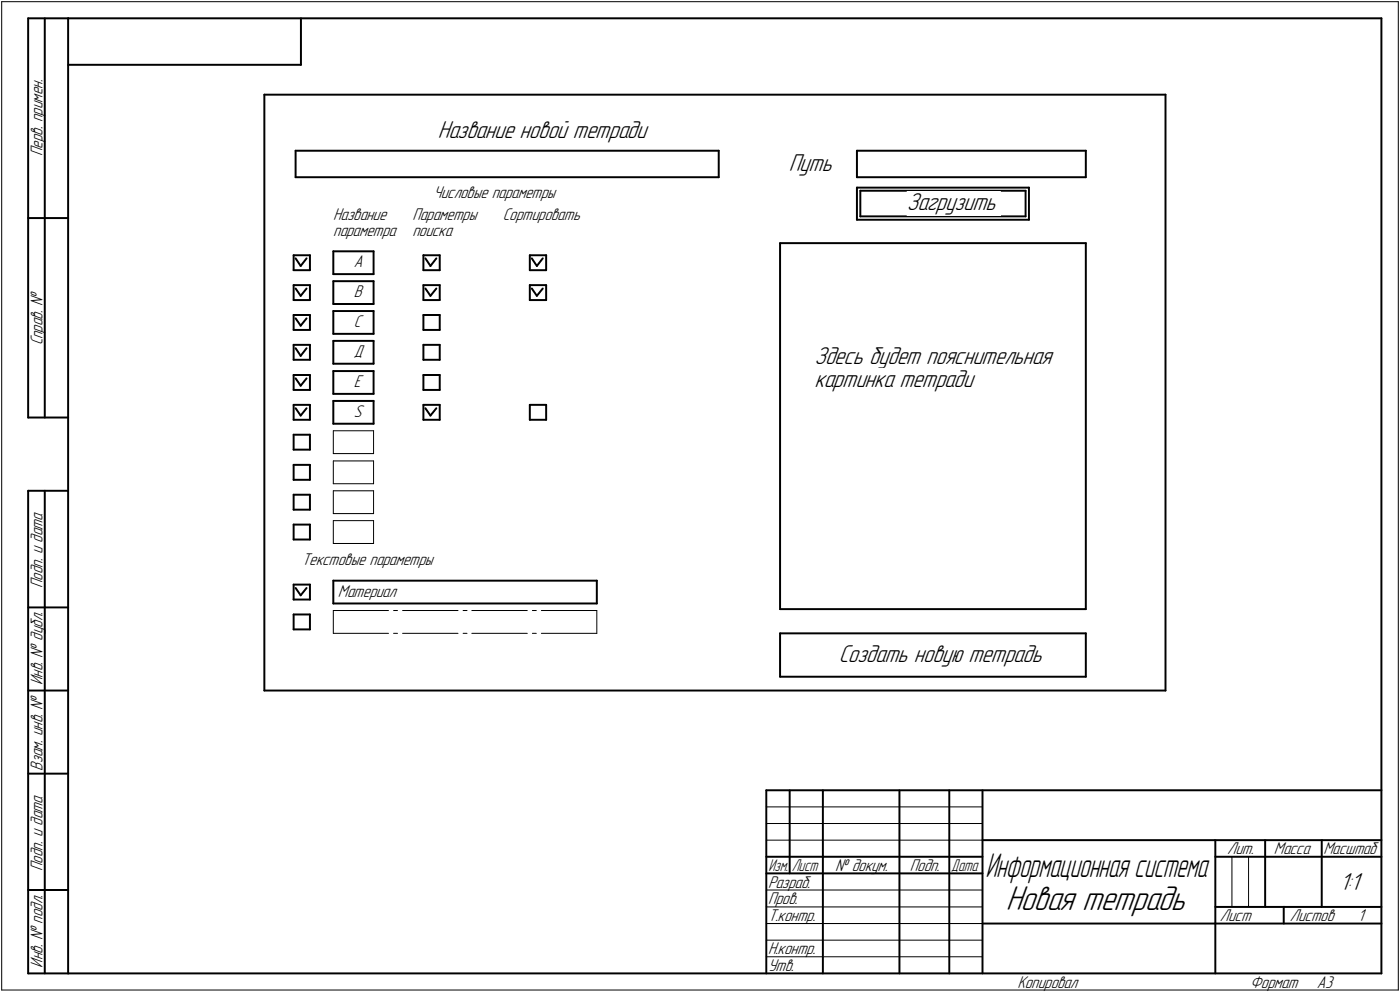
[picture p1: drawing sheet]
<svg xmlns="http://www.w3.org/2000/svg" width="421mm" height="298mm" viewBox="0 0 421 298" stroke-linecap="round" stroke-linejoin="round" font-family="sans-serif">
<g fill="none" stroke="#000" stroke-width=".59">
<path d="M8.5 5.5v120zM8.5 5.5h12zM13.5 5.5v120zM20.5 5.5v287zM20.5 5.5h395zM20.5 19.5h70zM90.5 5.5v14zM415.5 5.5v287zM79.5 28.4h271zM79.5 28.4v179.1zM350.5 28.4v179.1zM88.9 45.3h127.3z"/>
<path d="M88.9 53.3h127.3zM88.9 45.3v8zM216.2 45.3v8zM257.7 45.3h68.9zM257.7 53.3h68.9zM257.7 45.3v8zM257.7 56.4h51.8zM257.7 56.4v9.6zM258.7 57.3h49.7zM258.7 57.3v7.7zM308.4 57.3v7.7zM309.5 56.4v9.6z"/>
<path d="M326.6 45.3v8zM8.5 65.5h12zM88.3 76.7h4.9zM88.3 76.7v4.5zM88.9 77.6l1.5 2.3zM92.2 77.6l-1.8 2.3zM93.2 76.7v4.5zM100.2 75.5h12.2zM100.2 75.5v6.9zM112.4 75.5v6.9zM127.3 76.7h4.9zM127.3 76.7v4.5z"/>
<path d="M127.9 77.6l1.6 2.3zM131.2 77.6l-1.7 2.3zM132.2 76.7v4.5zM159.3 76.7h5zM159.3 76.7v4.5zM159.9 77.6l1.6 2.3zM163.2 77.6l-1.7 2.3zM164.3 76.7v4.5zM234.6 73.1h92zM234.6 73.1v109.9zM257.7 66h51.8zM258.7 65h49.7z"/>
<path d="M326.6 73.1v109.9zM88.3 81.2h4.9zM88.3 90.2h4.9zM88.3 85.7h4.9zM88.3 85.7v4.5zM88.3 99.1h4.9zM88.3 94.7h4.9zM88.3 94.7v4.4zM88.9 86.7l1.5 2.2zM88.9 95.7l1.5 2.2zM92.2 86.7l-1.8 2.2zM92.2 95.7l-1.8 2.2z"/>
<path d="M93.2 85.7v4.5zM93.2 94.7v4.4zM100.2 82.4h12.2zM100.2 84.5h12.2zM100.2 91.4h12.2zM100.2 84.5v6.9zM100.2 93.5h12.2zM100.2 93.5v6.8zM112.4 84.5v6.9zM112.4 93.5v6.8zM127.3 81.2h4.9zM127.3 90.2h4.9z"/>
<path d="M127.3 85.7h4.9zM127.3 85.7v4.5zM127.3 99.1h4.9zM127.3 94.7h4.9zM127.3 94.7v4.4zM127.9 86.7l1.6 2.2zM131.2 86.7l-1.7 2.2zM132.2 85.7v4.5zM132.2 94.7v4.4zM159.3 81.2h5zM159.3 90.2h5zM159.3 85.7h5z"/>
<path d="M159.3 85.7v4.5zM159.9 86.7l1.6 2.2zM163.2 86.7l-1.7 2.2zM164.3 85.7v4.5zM88.3 108.1h4.9zM88.3 103.6h4.9zM88.3 103.6v4.5zM88.3 117.2h4.9zM88.3 112.7h4.9zM88.3 112.7v4.5zM88.9 104.6l1.5 2.3zM88.9 113.7l1.5 2.2z"/>
<path d="M92.2 104.6l-1.8 2.3zM92.2 113.7l-1.8 2.2zM93.2 103.6v4.5zM93.2 112.7v4.5zM100.2 100.3h12.2zM100.2 102.4h12.2zM100.2 109.3h12.2zM100.2 102.4v6.9zM100.2 111.5h12.2zM100.2 118.4h12.2zM100.2 111.5v6.9zM112.4 102.4v6.9z"/>
<path d="M112.4 111.5v6.9zM127.3 108.1h4.9zM127.3 103.6h4.9zM127.3 103.6v4.5zM127.3 117.2h4.9zM127.3 112.7h4.9zM127.3 112.7v4.5zM132.2 103.6v4.5zM132.2 112.7v4.5zM8.5 125.5h12zM88.3 126.2h4.9zM88.3 121.7h4.9z"/>
<path d="M88.3 121.7v4.5zM88.3 135.1h4.9zM88.3 130.6h4.9zM88.3 130.6v4.5zM88.3 139.7h4.9zM88.3 139.7v4.5zM88.9 122.7l1.5 2.2zM92.2 122.7l-1.8 2.2zM93.2 121.7v4.5zM93.2 130.6v4.5zM93.2 139.7v4.5zM100.2 120.5h12.2z"/>
<path d="M100.2 127.3h12.2zM100.2 120.5v6.8zM112.4 120.5v6.8zM127.3 126.2h4.9zM127.3 121.7h4.9zM127.3 121.7v4.5zM127.9 122.7l1.6 2.2zM131.2 122.7l-1.7 2.2zM132.2 121.7v4.5zM159.3 126.2h5zM159.3 121.7h5zM159.3 121.7v4.5z"/>
<path d="M164.3 121.7v4.5zM8.5 147.5v145zM8.5 147.5h12zM13.5 147.5v145zM88.3 144.2h4.9zM88.3 153.2h4.9zM88.3 148.7h4.9zM88.3 148.7v4.5zM88.3 157.6h4.9zM88.3 157.6v4.5zM93.2 148.7v4.5zM93.2 157.6v4.5z"/>
<path d="M88.3 162.1h4.9zM88.3 175.7h4.9zM88.3 175.7v4.5zM88.9 176.7l1.5 2.2zM92.2 176.7l-1.8 2.2zM93.2 175.7v4.5zM100.2 174.5h79.3zM100.2 174.5v6.9zM179.5 174.5v6.9zM8.5 182.5h12zM88.3 180.2h4.9zM88.3 189.1h4.9z"/>
<path d="M88.3 184.7h4.9zM88.3 184.7v4.4zM93.2 184.7v4.4zM100.2 181.4h79.3zM234.6 183h92zM234.6 190.3h92zM234.6 190.3v13.1zM326.6 190.3v13.1zM8.5 207.5h12zM79.5 207.5h271zM234.6 203.4h92zM8.5 232.5h12z"/>
<path d="M230.5 237.5h185zM230.5 237.5v55zM237.5 237.5v25zM247.5 237.5v55zM270.5 237.5v55zM285.5 237.5v55zM295.5 237.5v55zM230.5 257.5h65zM295.5 252.5h120zM365.5 252.5v40zM365.5 257.5h15zM380.5 252.5v20z"/>
<path d="M380.5 257.5h35zM397.5 252.5v20zM8.5 267.5h12zM230.5 262.5h65zM295.5 277.5h70zM365.5 277.5h50zM365.5 272.5h50zM386.1 272.5v5zM8.5 292.5h12zM20.5 292.5h395z"/>
</g>
<g fill="none" stroke="#000" stroke-width=".3">
<path d="M.5 .5v297zM.5 .5h420zM420.5 .5v297zM100.2 129.5h12.2zM100.2 136.3h12.2zM100.2 129.5v6.8zM100.2 138.5h12.2zM100.2 138.5v6.9zM112.4 129.5v6.8zM112.4 138.5v6.9zM100.2 145.4h12.2zM100.2 147.5h12.2z"/>
<path d="M100.2 154.3h12.2zM100.2 147.5v6.8zM100.2 156.5h12.2zM100.2 156.5v6.8zM112.4 147.5v6.8zM112.4 156.5v6.8zM100.2 163.3h12.2zM100.2 183.5h16.6zM100.2 190.3h16.6zM100.2 183.5v6.8zM118.4 183.5h1.1zM118.4 190.3h1.1z"/>
<path d="M121.1 183.5h16.7zM121.1 190.3h16.7zM139.3 183.5h1.2zM139.3 190.3h1.2zM141.9 183.5h16.7zM141.9 190.3h16.7zM160.1 183.5h1.2zM160.1 190.3h1.2zM162.8 183.5h16.7zM162.8 190.3h16.7zM179.5 183.5v6.8zM230.5 247.5h65z"/>
<path d="M230.5 252.5h65zM230.5 242.5h65zM370.5 257.5v15zM375.5 257.5v15zM230.5 267.5h65zM230.5 272.5h65zM230.5 277.5h65zM.5 297.5h420zM230.5 282.5h65zM230.5 287.5h65z"/>
</g>
<g fill="#fff" stroke="#fff" stroke-width=".3">
<path d="M131.7 35.8h64.2zM131.7 35.9h64.2zM131.7 36h64.2zM131.7 36.1h64.2zM131.7 36.2h64.2zM131.7 36.2h64.2zM131.7 36.3h64.2zM131.7 36.4h64.2zM131.7 36.5h64.2zM131.7 36.6h64.2zM131.7 36.7h64.2zM131.7 36.7h64.2zM131.7 36.8h64.2zM131.7 36.9h64.2zM131.7 37h64.2zM131.7 37.1h64.2zM131.7 37.2h64.2zM131.7 37.3h64.2zM131.7 37.3h64.2zM131.7 37.4h64.2zM131.7 37.5h64.2zM131.7 37.6h64.2zM131.7 37.7h64.2zM131.7 37.8h64.2zM131.7 37.8h64.2zM131.7 37.9h64.2zM131.7 38h64.2zM131.7 38.1h64.2zM131.7 38.2h64.2zM131.7 38.3h64.2zM131.7 38.4h64.2zM131.7 38.4h64.2zM131.7 38.5h64.2zM131.7 38.6h64.2zM131.7 38.7h64.2zM131.7 38.8h64.2zM131.7 38.9h64.2zM131.7 38.9h64.2zM131.7 39h64.2zM131.7 39.1h64.2zM131.7 39.2h64.2zM131.7 39.3h64.2zM131.7 39.4h64.2zM131.7 39.5h64.2zM131.7 39.5h64.2zM131.7 39.6h64.2zM131.7 39.7h64.2zM131.7 39.8h64.2zM131.7 39.9h64.2zM131.7 40h64.2zM131.7 40h64.2zM131.7 40.1h64.2zM131.7 40.2h64.2zM131.7 40.3h64.2zM131.7 40.4h64.2zM131.7 40.5h64.2zM131.7 40.6h64.2zM131.7 40.6h64.2zM131.7 40.7h64.2zM131.7 40.8h64.2zM131.7 40.9h64.2zM131.7 41h64.2zM131.7 41.1h64.2zM131.7 41.1h64.2zM131.7 41.2h64.2zM131.7 41.3h64.2zM131.7 41.4h64.2zM131.7 41.5h64.2zM131.7 41.6h64.2zM131.7 41.7h64.2zM131.7 41.7h64.2zM131.7 41.8h64.2zM131.7 41.9h64.2zM131.7 42h64.2zM131.7 42.1h64.2zM131.7 42.2h64.2zM131.7 42.2h64.2zM131.7 42.3h64.2zM131.7 42.4h64.2zM131.7 42.5h64.2zM131.7 42.6h64.2zM131.7 42.7h64.2zM131.7 42.8h64.2zM131.7 42.8h64.2z"/>
<path d="M244.9 103.7h74.9zM244.9 103.8h74.9zM244.9 103.9h74.9zM244.9 104h74.9zM244.9 104.1h74.9zM244.9 104.1h74.9zM244.9 104.2h74.9zM244.9 104.3h74.9zM244.9 104.4h74.9zM244.9 104.5h74.9zM244.9 104.6h74.9zM244.9 104.6h74.9zM244.9 104.7h74.9zM244.9 104.8h74.9zM244.9 104.9h74.9zM244.9 105h74.9zM244.9 105.1h74.9zM244.9 105.2h74.9zM244.9 105.2h74.9zM244.9 105.3h74.9zM244.9 105.4h74.9zM244.9 105.5h74.9zM244.9 105.6h74.9zM244.9 105.7h74.9zM244.9 105.7h74.9zM244.9 105.8h74.9zM244.9 105.9h74.9zM244.9 106h74.9zM244.9 106.1h74.9zM244.9 106.2h74.9zM244.9 106.3h74.9zM244.9 106.3h74.9zM244.9 106.4h74.9zM244.9 106.5h74.9zM244.9 106.6h74.9zM244.9 106.7h74.9zM244.9 106.8h74.9zM244.9 106.8h74.9zM244.9 106.9h74.9zM244.9 107h74.9zM244.9 107.1h74.9zM244.9 107.2h74.9zM244.9 107.3h74.9zM244.9 107.4h74.9zM244.9 107.4h74.9zM244.9 107.5h74.9zM244.9 107.6h74.9zM244.9 107.7h74.9zM244.9 107.8h74.9zM244.9 107.9h74.9zM244.9 107.9h74.9zM244.9 108h74.9zM244.9 108.1h74.9zM244.9 108.2h74.9zM244.9 108.3h74.9zM244.9 108.4h74.9zM244.9 108.5h74.9zM244.9 108.5h74.9zM244.9 108.6h74.9zM244.9 108.7h74.9zM244.9 108.8h74.9zM244.9 108.9h74.9zM244.9 109h74.9zM244.9 109.1h74.9zM244.9 109.1h74.9zM244.9 109.2h74.9zM244.9 109.3h74.9zM244.9 109.4h74.9zM244.9 109.5h74.9zM244.9 109.6h74.9zM244.9 109.6h74.9zM244.9 109.7h74.9zM244.9 109.8h74.9zM244.9 109.9h74.9zM244.9 110h74.9zM244.9 110.1h74.9zM244.9 110.2h74.9zM244.9 110.2h74.9zM244.9 110.3h74.9zM244.9 110.4h74.9zM244.9 110.5h74.9zM244.9 110.6h74.9zM244.9 110.7h74.9zM244.9 110.7h74.9z"/>
<path d="M244.9 110.8h49.2zM244.9 110.9h49.2zM244.9 111h49.2zM244.9 111.1h49.2zM244.9 111.2h49.2zM244.9 111.3h49.2zM244.9 111.3h49.2zM244.9 111.4h49.2zM244.9 111.5h49.2zM244.9 111.6h49.2zM244.9 111.7h49.2zM244.9 111.8h49.2zM244.9 111.8h49.2zM244.9 111.9h49.2zM244.9 112h49.2zM244.9 112.1h49.2zM244.9 112.2h49.2zM244.9 112.3h49.2zM244.9 112.4h49.2zM244.9 112.4h49.2zM244.9 112.5h49.2zM244.9 112.6h49.2zM244.9 112.7h49.2zM244.9 112.8h49.2zM244.9 112.9h49.2zM244.9 112.9h49.2zM244.9 113h49.2zM244.9 113.1h49.2zM244.9 113.2h49.2zM244.9 113.3h49.2zM244.9 113.4h49.2zM244.9 113.5h49.2zM244.9 113.5h49.2zM244.9 113.6h49.2zM244.9 113.7h49.2zM244.9 113.8h49.2zM244.9 113.9h49.2zM244.9 114h49.2zM244.9 114h49.2zM244.9 114.1h49.2zM244.9 114.2h49.2zM244.9 114.3h49.2zM244.9 114.4h49.2zM244.9 114.5h49.2zM244.9 114.6h49.2zM244.9 114.6h49.2zM244.9 114.7h49.2zM244.9 114.8h49.2zM244.9 114.9h49.2zM244.9 115h49.2zM244.9 115.1h49.2zM244.9 115.1h49.2zM244.9 115.2h49.2zM244.9 115.3h49.2zM244.9 115.4h49.2zM244.9 115.5h49.2zM244.9 115.6h49.2zM244.9 115.7h49.2zM244.9 115.7h49.2zM244.9 115.8h49.2zM244.9 115.9h49.2zM244.9 116h49.2zM244.9 116.1h49.2zM244.9 116.2h49.2zM244.9 116.2h49.2zM244.9 116.3h49.2zM244.9 116.4h49.2zM244.9 116.5h49.2zM244.9 116.6h49.2zM244.9 116.7h49.2zM244.9 116.8h49.2zM244.9 116.8h49.2zM244.9 116.9h49.2zM244.9 117h49.2zM244.9 117.1h49.2zM244.9 117.2h49.2zM244.9 117.3h49.2zM244.9 117.3h49.2zM244.9 117.4h49.2zM244.9 117.5h49.2zM244.9 117.6h49.2zM244.9 117.7h49.2zM244.9 117.8h49.2zM244.9 117.9h49.2zM244.9 117.9h49.2z"/>
<path d="M130.3 55.7h37.8zM130.3 55.8h37.8zM130.3 55.9h37.8zM130.3 56h37.8zM130.3 56h37.8zM130.3 56.1h37.8zM130.3 56.2h37.8zM130.3 56.3h37.8zM130.3 56.4h37.8zM130.3 56.5h37.8zM130.3 56.6h37.8zM130.3 56.6h37.8zM130.3 56.7h37.8zM130.3 56.8h37.8zM130.3 56.9h37.8zM130.3 57h37.8zM130.3 57.1h37.8zM130.3 57.1h37.8zM130.3 57.2h37.8zM130.3 57.3h37.8zM130.3 57.4h37.8zM130.3 57.5h37.8zM130.3 57.6h37.8zM130.3 57.7h37.8zM130.3 57.7h37.8zM130.3 57.8h37.8zM130.3 57.9h37.8zM130.3 58h37.8zM130.3 58.1h37.8zM130.3 58.2h37.8zM130.3 58.3h37.8zM130.3 58.3h37.8zM130.3 58.4h37.8zM130.3 58.5h37.8zM130.3 58.6h37.8zM130.3 58.7h37.8zM130.3 58.8h37.8zM130.3 58.8h37.8zM130.3 58.9h37.8zM130.3 59h37.8zM130.3 59.1h37.8zM130.3 59.2h37.8zM130.3 59.3h37.8zM130.3 59.4h37.8zM130.3 59.4h37.8zM130.3 59.5h37.8zM130.3 59.6h37.8zM130.3 59.7h37.8zM130.3 59.8h37.8zM130.3 59.9h37.8zM130.3 59.9h37.8zM130.3 60h37.8zM130.3 60.1h37.8zM130.3 60.2h37.8zM130.3 60.3h37.8zM130.3 60.4h37.8zM130.3 60.5h37.8zM130.3 60.5h37.8zM130.3 60.6h37.8z"/>
<path d="M106.3 76.5h5.3zM106.3 76.5h5.3zM106.3 76.6h5.3zM106.3 76.7h5.3zM106.3 76.8h5.3zM106.3 76.9h5.3zM106.3 77h5.3zM106.3 77h5.3zM106.3 77.1h5.3zM106.3 77.2h5.3zM106.3 77.3h5.3zM106.3 77.4h5.3zM106.3 77.5h5.3zM106.3 77.6h5.3zM106.3 77.6h5.3zM106.3 77.7h5.3zM106.3 77.8h5.3zM106.3 77.9h5.3zM106.3 78h5.3zM106.3 78.1h5.3zM106.3 78.1h5.3zM106.3 78.2h5.3zM106.3 78.3h5.3zM106.3 78.4h5.3zM106.3 78.5h5.3zM106.3 78.6h5.3zM106.3 78.7h5.3zM106.3 78.7h5.3zM106.3 78.8h5.3zM106.3 78.9h5.3zM106.3 79h5.3zM106.3 79.1h5.3zM106.3 79.2h5.3zM106.3 79.2h5.3zM106.3 79.3h5.3zM106.3 79.4h5.3zM106.3 79.5h5.3zM106.3 79.6h5.3zM106.3 79.7h5.3zM106.3 79.8h5.3zM106.3 79.8h5.3zM106.3 79.9h5.3zM106.3 80h5.3zM106.3 80.1h5.3zM106.3 80.2h5.3zM106.3 80.3h5.3zM106.3 80.3h5.3zM106.3 80.4h5.3zM106.3 80.5h5.3zM106.3 80.6h5.3zM106.3 80.7h5.3zM106.3 80.8h5.3zM106.3 80.9h5.3zM106.3 80.9h5.3zM106.3 81h5.3zM106.3 81.1h5.3zM106.3 81.2h5.3zM106.3 81.3h5.3zM106.3 81.4h5.3z"/>
<path d="M106.3 85.4h3.6zM106.3 85.5h3.6zM106.3 85.6h3.6zM106.3 85.7h3.6zM106.3 85.8h3.6zM106.3 85.9h3.6zM106.3 85.9h3.6zM106.3 86h3.6zM106.3 86.1h3.6zM106.3 86.2h3.6zM106.3 86.3h3.6zM106.3 86.4h3.6zM106.3 86.4h3.6zM106.3 86.5h3.6zM106.3 86.6h3.6zM106.3 86.7h3.6zM106.3 86.8h3.6zM106.3 86.9h3.6zM106.3 87h3.6zM106.3 87h3.6zM106.3 87.1h3.6zM106.3 87.2h3.6zM106.3 87.3h3.6zM106.3 87.4h3.6zM106.3 87.5h3.6zM106.3 87.5h3.6zM106.3 87.6h3.6zM106.3 87.7h3.6zM106.3 87.8h3.6zM106.3 87.9h3.6zM106.3 88h3.6zM106.3 88.1h3.6zM106.3 88.1h3.6zM106.3 88.2h3.6zM106.3 88.3h3.6zM106.3 88.4h3.6zM106.3 88.5h3.6zM106.3 88.6h3.6zM106.3 88.6h3.6zM106.3 88.7h3.6zM106.3 88.8h3.6zM106.3 88.9h3.6zM106.3 89h3.6zM106.3 89.1h3.6zM106.3 89.2h3.6zM106.3 89.2h3.6zM106.3 89.3h3.6zM106.3 89.4h3.6zM106.3 89.5h3.6zM106.3 89.6h3.6zM106.3 89.7h3.6zM106.3 89.7h3.6zM106.3 89.8h3.6zM106.3 89.9h3.6zM106.3 90h3.6zM106.3 90.1h3.6zM106.3 90.2h3.6zM106.3 90.3h3.6zM106.3 90.3h3.6z"/>
<path d="M106.3 94.4h4.8zM106.3 94.5h4.8zM106.3 94.6h4.8zM106.3 94.7h4.8zM106.3 94.7h4.8zM106.3 94.8h4.8zM106.3 94.9h4.8zM106.3 95h4.8zM106.3 95.1h4.8zM106.3 95.2h4.8zM106.3 95.2h4.8zM106.3 95.3h4.8zM106.3 95.4h4.8zM106.3 95.5h4.8zM106.3 95.6h4.8zM106.3 95.7h4.8zM106.3 95.8h4.8zM106.3 95.8h4.8zM106.3 95.9h4.8zM106.3 96h4.8zM106.3 96.1h4.8zM106.3 96.2h4.8zM106.3 96.3h4.8zM106.3 96.4h4.8zM106.3 96.4h4.8zM106.3 96.5h4.8zM106.3 96.6h4.8zM106.3 96.7h4.8zM106.3 96.8h4.8zM106.3 96.9h4.8zM106.3 96.9h4.8zM106.3 97h4.8zM106.3 97.1h4.8zM106.3 97.2h4.8zM106.3 97.3h4.8zM106.3 97.4h4.8zM106.3 97.5h4.8zM106.3 97.5h4.8zM106.3 97.6h4.8zM106.3 97.7h4.8zM106.3 97.8h4.8zM106.3 97.9h4.8zM106.3 98h4.8zM106.3 98h4.8zM106.3 98.1h4.8zM106.3 98.2h4.8zM106.3 98.3h4.8zM106.3 98.4h4.8zM106.3 98.5h4.8zM106.3 98.6h4.8zM106.3 98.6h4.8zM106.3 98.7h4.8zM106.3 98.8h4.8zM106.3 98.9h4.8zM106.3 99h4.8zM106.3 99.1h4.8zM106.3 99.1h4.8zM106.3 99.2h4.8zM106.3 99.3h4.8z"/>
<path d="M106.3 103.4h5.3zM106.3 103.5h5.3zM106.3 103.5h5.3zM106.3 103.6h5.3zM106.3 103.7h5.3zM106.3 103.8h5.3zM106.3 103.9h5.3zM106.3 104h5.3zM106.3 104.1h5.3zM106.3 104.1h5.3zM106.3 104.2h5.3zM106.3 104.3h5.3zM106.3 104.4h5.3zM106.3 104.5h5.3zM106.3 104.6h5.3zM106.3 104.6h5.3zM106.3 104.7h5.3zM106.3 104.8h5.3zM106.3 104.9h5.3zM106.3 105h5.3zM106.3 105.1h5.3zM106.3 105.2h5.3zM106.3 105.2h5.3zM106.3 105.3h5.3zM106.3 105.4h5.3zM106.3 105.5h5.3zM106.3 105.6h5.3zM106.3 105.7h5.3zM106.3 105.7h5.3zM106.3 105.8h5.3zM106.3 105.9h5.3zM106.3 106h5.3zM106.3 106.1h5.3zM106.3 106.2h5.3zM106.3 106.3h5.3zM106.3 106.3h5.3zM106.3 106.4h5.3zM106.3 106.5h5.3zM106.3 106.6h5.3zM106.3 106.7h5.3zM106.3 106.8h5.3zM106.3 106.8h5.3zM106.3 106.9h5.3zM106.3 107h5.3zM106.3 107.1h5.3zM106.3 107.2h5.3zM106.3 107.3h5.3zM106.3 107.4h5.3zM106.3 107.4h5.3zM106.3 107.5h5.3zM106.3 107.6h5.3zM106.3 107.7h5.3zM106.3 107.8h5.3zM106.3 107.9h5.3zM106.3 107.9h5.3zM106.3 108h5.3zM106.3 108.1h5.3zM106.3 108.2h5.3zM106.3 108.3h5.3z"/>
<path d="M106.3 112.4h4.8zM106.3 112.5h4.8zM106.3 112.6h4.8zM106.3 112.7h4.8zM106.3 112.8h4.8zM106.3 112.9h4.8zM106.3 112.9h4.8zM106.3 113h4.8zM106.3 113.1h4.8zM106.3 113.2h4.8zM106.3 113.3h4.8zM106.3 113.4h4.8zM106.3 113.5h4.8zM106.3 113.5h4.8zM106.3 113.6h4.8zM106.3 113.7h4.8zM106.3 113.8h4.8zM106.3 113.9h4.8zM106.3 114h4.8zM106.3 114h4.8zM106.3 114.1h4.8zM106.3 114.2h4.8zM106.3 114.3h4.8zM106.3 114.4h4.8zM106.3 114.5h4.8zM106.3 114.6h4.8zM106.3 114.6h4.8zM106.3 114.7h4.8zM106.3 114.8h4.8zM106.3 114.9h4.8zM106.3 115h4.8zM106.3 115.1h4.8zM106.3 115.1h4.8zM106.3 115.2h4.8zM106.3 115.3h4.8zM106.3 115.4h4.8zM106.3 115.5h4.8zM106.3 115.6h4.8zM106.3 115.7h4.8zM106.3 115.7h4.8zM106.3 115.8h4.8zM106.3 115.9h4.8zM106.3 116h4.8zM106.3 116.1h4.8zM106.3 116.2h4.8zM106.3 116.2h4.8zM106.3 116.3h4.8zM106.3 116.4h4.8zM106.3 116.5h4.8zM106.3 116.6h4.8zM106.3 116.7h4.8zM106.3 116.8h4.8zM106.3 116.8h4.8zM106.3 116.9h4.8zM106.3 117h4.8zM106.3 117.1h4.8zM106.3 117.2h4.8zM106.3 117.3h4.8zM106.3 117.3h4.8z"/>
<path d="M106.3 121.4h5zM106.3 121.5h5zM106.3 121.6h5zM106.3 121.7h5zM106.3 121.8h5zM106.3 121.8h5zM106.3 121.9h5zM106.3 122h5zM106.3 122.1h5zM106.3 122.2h5zM106.3 122.3h5zM106.3 122.3h5zM106.3 122.4h5zM106.3 122.5h5zM106.3 122.6h5zM106.3 122.7h5zM106.3 122.8h5zM106.3 122.9h5zM106.3 122.9h5zM106.3 123h5zM106.3 123.1h5zM106.3 123.2h5zM106.3 123.3h5zM106.3 123.4h5zM106.3 123.4h5zM106.3 123.5h5zM106.3 123.6h5zM106.3 123.7h5zM106.3 123.8h5zM106.3 123.9h5zM106.3 124h5zM106.3 124h5zM106.3 124.1h5zM106.3 124.2h5zM106.3 124.3h5zM106.3 124.4h5zM106.3 124.5h5zM106.3 124.5h5zM106.3 124.6h5zM106.3 124.7h5zM106.3 124.8h5zM106.3 124.9h5zM106.3 125h5zM106.3 125.1h5zM106.3 125.1h5zM106.3 125.2h5zM106.3 125.3h5zM106.3 125.4h5zM106.3 125.5h5zM106.3 125.6h5zM106.3 125.6h5zM106.3 125.7h5zM106.3 125.8h5zM106.3 125.9h5zM106.3 126h5zM106.3 126.1h5zM106.3 126.2h5zM106.3 126.2h5zM106.3 126.3h5z"/>
<path d="M101.6 175.4h20zM101.6 175.5h20zM101.6 175.6h20zM101.6 175.7h20zM101.6 175.8h20zM101.6 175.9h20zM101.6 175.9h20zM101.6 176h20zM101.6 176.1h20zM101.6 176.2h20zM101.6 176.3h20zM101.6 176.4h20zM101.6 176.4h20zM101.6 176.5h20zM101.6 176.6h20zM101.6 176.7h20zM101.6 176.8h20zM101.6 176.9h20zM101.6 177h20zM101.6 177h20zM101.6 177.1h20zM101.6 177.2h20zM101.6 177.3h20zM101.6 177.4h20zM101.6 177.5h20zM101.6 177.5h20zM101.6 177.6h20zM101.6 177.7h20zM101.6 177.8h20zM101.6 177.9h20zM101.6 178h20zM101.6 178.1h20zM101.6 178.1h20zM101.6 178.2h20zM101.6 178.3h20zM101.6 178.4h20zM101.6 178.5h20zM101.6 178.6h20zM101.6 178.6h20zM101.6 178.7h20zM101.6 178.8h20zM101.6 178.9h20zM101.6 179h20zM101.6 179.1h20zM101.6 179.2h20zM101.6 179.2h20zM101.6 179.3h20zM101.6 179.4h20zM101.6 179.5h20zM101.6 179.6h20zM101.6 179.7h20zM101.6 179.7h20zM101.6 179.8h20zM101.6 179.9h20zM101.6 180h20zM101.6 180.1h20zM101.6 180.2h20zM101.6 180.3h20zM101.6 180.3h20z"/>
<path d="M90.8 165.9h40.5zM90.8 165.9h40.5zM90.8 166h40.5zM90.8 166.1h40.5zM90.8 166.2h40.5zM90.8 166.3h40.5zM90.8 166.4h40.5zM90.8 166.5h40.5zM90.8 166.5h40.5zM90.8 166.6h40.5zM90.8 166.7h40.5zM90.8 166.8h40.5zM90.8 166.9h40.5zM90.8 167h40.5zM90.8 167h40.5zM90.8 167.1h40.5zM90.8 167.2h40.5zM90.8 167.3h40.5zM90.8 167.4h40.5zM90.8 167.5h40.5zM90.8 167.6h40.5zM90.8 167.6h40.5zM90.8 167.7h40.5zM90.8 167.8h40.5zM90.8 167.9h40.5zM90.8 168h40.5zM90.8 168.1h40.5zM90.8 168.1h40.5zM90.8 168.2h40.5zM90.8 168.3h40.5zM90.8 168.4h40.5zM90.8 168.5h40.5zM90.8 168.6h40.5zM90.8 168.7h40.5zM90.8 168.7h40.5zM90.8 168.8h40.5zM90.8 168.9h40.5zM90.8 169h40.5zM90.8 169.1h40.5zM90.8 169.2h40.5zM90.8 169.2h40.5zM90.8 169.3h40.5zM90.8 169.4h40.5zM90.8 169.5h40.5zM90.8 169.6h40.5zM90.8 169.7h40.5zM90.8 169.8h40.5zM90.8 169.8h40.5zM90.8 169.9h40.5zM90.8 170h40.5zM90.8 170.1h40.5zM90.8 170.2h40.5zM90.8 170.3h40.5zM90.8 170.3h40.5zM90.8 170.4h40.5zM90.8 170.5h40.5zM90.8 170.6h40.5zM90.8 170.7h40.5zM90.8 170.8h40.5z"/>
<path d="M124 62.1h22zM124 62.2h22zM124 62.3h22zM124 62.4h22zM124 62.5h22zM124 62.6h22zM124 62.7h22zM124 62.7h22zM124 62.8h22zM124 62.9h22zM124 63h22zM124 63.1h22zM124 63.2h22zM124 63.2h22zM124 63.3h22zM124 63.4h22zM124 63.5h22zM124 63.6h22zM124 63.7h22zM124 63.8h22zM124 63.8h22zM124 63.9h22zM124 64h22zM124 64.1h22zM124 64.2h22zM124 64.3h22zM124 64.3h22zM124 64.4h22zM124 64.5h22zM124 64.6h22zM124 64.7h22zM124 64.8h22zM124 64.9h22zM124 64.9h22zM124 65h22zM124 65.1h22zM124 65.2h22zM124 65.3h22zM124 65.4h22zM124 65.4h22zM124 65.5h22zM124 65.6h22zM124 65.7h22zM124 65.8h22zM124 65.9h22zM124 66h22zM124 66h22zM124 66.1h22zM124 66.2h22zM124 66.3h22zM124 66.4h22zM124 66.5h22zM124 66.5h22zM124 66.6h22zM124 66.7h22zM124 66.8h22zM124 66.9h22zM124 67h22zM124 67.1h22z"/>
<path d="M124 67.1h13zM124 67.2h13zM124 67.3h13zM124 67.4h13zM124 67.5h13zM124 67.6h13zM124 67.6h13zM124 67.7h13zM124 67.8h13zM124 67.9h13zM124 68h13zM124 68.1h13zM124 68.2h13zM124 68.2h13zM124 68.3h13zM124 68.4h13zM124 68.5h13zM124 68.6h13zM124 68.7h13zM124 68.7h13zM124 68.8h13zM124 68.9h13zM124 69h13zM124 69.1h13zM124 69.2h13zM124 69.3h13zM124 69.3h13zM124 69.4h13zM124 69.5h13zM124 69.6h13zM124 69.7h13zM124 69.8h13zM124 69.8h13zM124 69.9h13zM124 70h13zM124 70.1h13zM124 70.2h13zM124 70.3h13zM124 70.4h13zM124 70.4h13zM124 70.5h13zM124 70.6h13zM124 70.7h13zM124 70.8h13zM124 70.9h13zM124 71h13zM124 71h13zM124 71.1h13zM124 71.2h13zM124 71.3h13zM124 71.4h13zM124 71.5h13zM124 71.5h13zM124 71.6h13zM124 71.7h13zM124 71.8h13zM124 71.9h13zM124 72h13zM124 72.1h13z"/>
<path d="M151.2 62.1h24.3zM151.2 62.2h24.3zM151.2 62.3h24.3zM151.2 62.4h24.3zM151.2 62.5h24.3zM151.2 62.6h24.3zM151.2 62.7h24.3zM151.2 62.7h24.3zM151.2 62.8h24.3zM151.2 62.9h24.3zM151.2 63h24.3zM151.2 63.1h24.3zM151.2 63.2h24.3zM151.2 63.2h24.3zM151.2 63.3h24.3zM151.2 63.4h24.3zM151.2 63.5h24.3zM151.2 63.6h24.3zM151.2 63.7h24.3zM151.2 63.8h24.3zM151.2 63.8h24.3zM151.2 63.9h24.3zM151.2 64h24.3zM151.2 64.1h24.3zM151.2 64.2h24.3zM151.2 64.3h24.3zM151.2 64.3h24.3zM151.2 64.4h24.3zM151.2 64.5h24.3zM151.2 64.6h24.3zM151.2 64.7h24.3zM151.2 64.8h24.3zM151.2 64.9h24.3zM151.2 64.9h24.3zM151.2 65h24.3zM151.2 65.1h24.3zM151.2 65.2h24.3zM151.2 65.3h24.3zM151.2 65.4h24.3zM151.2 65.4h24.3zM151.2 65.5h24.3zM151.2 65.6h24.3zM151.2 65.7h24.3zM151.2 65.8h24.3zM151.2 65.9h24.3zM151.2 66h24.3zM151.2 66h24.3zM151.2 66.1h24.3zM151.2 66.2h24.3zM151.2 66.3h24.3zM151.2 66.4h24.3zM151.2 66.5h24.3zM151.2 66.5h24.3zM151.2 66.6h24.3zM151.2 66.7h24.3zM151.2 66.8h24.3zM151.2 66.9h24.3zM151.2 67h24.3zM151.2 67.1h24.3z"/>
<path d="M100.2 62.1h17.1zM100.2 62.2h17.1zM100.2 62.3h17.1zM100.2 62.4h17.1zM100.2 62.5h17.1zM100.2 62.6h17.1zM100.2 62.7h17.1zM100.2 62.7h17.1zM100.2 62.8h17.1zM100.2 62.9h17.1zM100.2 63h17.1zM100.2 63.1h17.1zM100.2 63.2h17.1zM100.2 63.2h17.1zM100.2 63.3h17.1zM100.2 63.4h17.1zM100.2 63.5h17.1zM100.2 63.6h17.1zM100.2 63.7h17.1zM100.2 63.8h17.1zM100.2 63.8h17.1zM100.2 63.9h17.1zM100.2 64h17.1zM100.2 64.1h17.1zM100.2 64.2h17.1zM100.2 64.3h17.1zM100.2 64.3h17.1zM100.2 64.4h17.1zM100.2 64.5h17.1zM100.2 64.6h17.1zM100.2 64.7h17.1zM100.2 64.8h17.1zM100.2 64.9h17.1zM100.2 64.9h17.1zM100.2 65h17.1zM100.2 65.1h17.1zM100.2 65.2h17.1zM100.2 65.3h17.1zM100.2 65.4h17.1zM100.2 65.4h17.1zM100.2 65.5h17.1zM100.2 65.6h17.1zM100.2 65.7h17.1zM100.2 65.8h17.1zM100.2 65.9h17.1zM100.2 66h17.1zM100.2 66h17.1zM100.2 66.1h17.1zM100.2 66.2h17.1zM100.2 66.3h17.1zM100.2 66.4h17.1zM100.2 66.5h17.1zM100.2 66.5h17.1zM100.2 66.6h17.1zM100.2 66.7h17.1zM100.2 66.8h17.1zM100.2 66.9h17.1zM100.2 67h17.1zM100.2 67.1h17.1z"/>
<path d="M100.2 67.1h19.9zM100.2 67.2h19.9zM100.2 67.3h19.9zM100.2 67.4h19.9zM100.2 67.5h19.9zM100.2 67.6h19.9zM100.2 67.6h19.9zM100.2 67.7h19.9zM100.2 67.8h19.9zM100.2 67.9h19.9zM100.2 68h19.9zM100.2 68.1h19.9zM100.2 68.2h19.9zM100.2 68.2h19.9zM100.2 68.3h19.9zM100.2 68.4h19.9zM100.2 68.5h19.9zM100.2 68.6h19.9zM100.2 68.7h19.9zM100.2 68.7h19.9zM100.2 68.8h19.9zM100.2 68.9h19.9zM100.2 69h19.9zM100.2 69.1h19.9zM100.2 69.2h19.9zM100.2 69.3h19.9zM100.2 69.3h19.9zM100.2 69.4h19.9zM100.2 69.5h19.9zM100.2 69.6h19.9zM100.2 69.7h19.9zM100.2 69.8h19.9zM100.2 69.8h19.9zM100.2 69.9h19.9zM100.2 70h19.9zM100.2 70.1h19.9zM100.2 70.2h19.9zM100.2 70.3h19.9zM100.2 70.4h19.9zM100.2 70.4h19.9zM100.2 70.5h19.9zM100.2 70.6h19.9zM100.2 70.7h19.9zM100.2 70.8h19.9zM100.2 70.9h19.9zM100.2 71h19.9zM100.2 71h19.9zM100.2 71.1h19.9zM100.2 71.2h19.9zM100.2 71.3h19.9zM100.2 71.4h19.9zM100.2 71.5h19.9zM100.2 71.5h19.9zM100.2 71.6h19.9zM100.2 71.7h19.9zM100.2 71.8h19.9zM100.2 71.9h19.9zM100.2 72h19.9zM100.2 72.1h19.9z"/>
<path d="M237.2 45.7h14.5zM237.2 45.8h14.5zM237.2 45.9h14.5zM237.2 46h14.5zM237.2 46.1h14.5zM237.2 46.1h14.5zM237.2 46.2h14.5zM237.2 46.3h14.5zM237.2 46.4h14.5zM237.2 46.5h14.5zM237.2 46.6h14.5zM237.2 46.7h14.5zM237.2 46.7h14.5zM237.2 46.8h14.5zM237.2 46.9h14.5zM237.2 47h14.5zM237.2 47.1h14.5zM237.2 47.2h14.5zM237.2 47.2h14.5zM237.2 47.3h14.5zM237.2 47.4h14.5zM237.2 47.5h14.5zM237.2 47.6h14.5zM237.2 47.7h14.5zM237.2 47.8h14.5zM237.2 47.8h14.5zM237.2 47.9h14.5zM237.2 48h14.5zM237.2 48.1h14.5zM237.2 48.2h14.5zM237.2 48.3h14.5zM237.2 48.3h14.5zM237.2 48.4h14.5zM237.2 48.5h14.5zM237.2 48.6h14.5zM237.2 48.7h14.5zM237.2 48.8h14.5zM237.2 48.9h14.5zM237.2 48.9h14.5zM237.2 49h14.5zM237.2 49.1h14.5zM237.2 49.2h14.5zM237.2 49.3h14.5zM237.2 49.4h14.5zM237.2 49.4h14.5zM237.2 49.5h14.5zM237.2 49.6h14.5zM237.2 49.7h14.5zM237.2 49.8h14.5zM237.2 49.9h14.5zM237.2 50h14.5zM237.2 50h14.5zM237.2 50.1h14.5zM237.2 50.2h14.5zM237.2 50.3h14.5zM237.2 50.4h14.5zM237.2 50.5h14.5zM237.2 50.5h14.5zM237.2 50.6h14.5zM237.2 50.7h14.5zM237.2 50.8h14.5zM237.2 50.9h14.5zM237.2 51h14.5zM237.2 51.1h14.5zM237.2 51.1h14.5zM237.2 51.2h14.5zM237.2 51.3h14.5zM237.2 51.4h14.5zM237.2 51.5h14.5zM237.2 51.6h14.5zM237.2 51.6h14.5zM237.2 51.7h14.5zM237.2 51.8h14.5zM237.2 51.9h14.5zM237.2 52h14.5zM237.2 52.1h14.5zM237.2 52.2h14.5zM237.2 52.2h14.5zM237.2 52.3h14.5zM237.2 52.4h14.5zM237.2 52.5h14.5zM237.2 52.6h14.5zM237.2 52.7h14.5zM237.2 52.7h14.5z"/>
<path d="M272.7 57.7h28.3zM272.7 57.7h28.3zM272.7 57.8h28.3zM272.7 57.9h28.3zM272.7 58h28.3zM272.7 58.1h28.3zM272.7 58.2h28.3zM272.7 58.3h28.3zM272.7 58.3h28.3zM272.7 58.4h28.3zM272.7 58.5h28.3zM272.7 58.6h28.3zM272.7 58.7h28.3zM272.7 58.8h28.3zM272.7 58.8h28.3zM272.7 58.9h28.3zM272.7 59h28.3zM272.7 59.1h28.3zM272.7 59.2h28.3zM272.7 59.3h28.3zM272.7 59.4h28.3zM272.7 59.4h28.3zM272.7 59.5h28.3zM272.7 59.6h28.3zM272.7 59.7h28.3zM272.7 59.8h28.3zM272.7 59.9h28.3zM272.7 59.9h28.3zM272.7 60h28.3zM272.7 60.1h28.3zM272.7 60.2h28.3zM272.7 60.3h28.3zM272.7 60.4h28.3zM272.7 60.5h28.3zM272.7 60.5h28.3zM272.7 60.6h28.3zM272.7 60.7h28.3zM272.7 60.8h28.3zM272.7 60.9h28.3zM272.7 61h28.3zM272.7 61h28.3zM272.7 61.1h28.3zM272.7 61.2h28.3zM272.7 61.3h28.3zM272.7 61.4h28.3zM272.7 61.5h28.3zM272.7 61.6h28.3zM272.7 61.6h28.3zM272.7 61.7h28.3zM272.7 61.8h28.3zM272.7 61.9h28.3zM272.7 62h28.3zM272.7 62.1h28.3zM272.7 62.1h28.3zM272.7 62.2h28.3zM272.7 62.3h28.3zM272.7 62.4h28.3zM272.7 62.5h28.3zM272.7 62.6h28.3zM272.7 62.7h28.3zM272.7 62.7h28.3zM272.7 62.8h28.3zM272.7 62.9h28.3zM272.7 63h28.3zM272.7 63.1h28.3zM272.7 63.2h28.3zM272.7 63.2h28.3zM272.7 63.3h28.3zM272.7 63.4h28.3zM272.7 63.5h28.3zM272.7 63.6h28.3zM272.7 63.7h28.3zM272.7 63.8h28.3zM272.7 63.8h28.3zM272.7 63.9h28.3zM272.7 64h28.3zM272.7 64.1h28.3zM272.7 64.2h28.3zM272.7 64.3h28.3zM272.7 64.3h28.3zM272.7 64.4h28.3zM272.7 64.5h28.3zM272.7 64.6h28.3zM272.7 64.7h28.3z"/>
<path d="M252.2 193.2h62.7zM252.2 193.3h62.7zM252.2 193.4h62.7zM252.2 193.5h62.7zM252.2 193.5h62.7zM252.2 193.6h62.7zM252.2 193.7h62.7zM252.2 193.8h62.7zM252.2 193.9h62.7zM252.2 194h62.7zM252.2 194.1h62.7zM252.2 194.1h62.7zM252.2 194.2h62.7zM252.2 194.3h62.7zM252.2 194.4h62.7zM252.2 194.5h62.7zM252.2 194.6h62.7zM252.2 194.6h62.7zM252.2 194.7h62.7zM252.2 194.8h62.7zM252.2 194.9h62.7zM252.2 195h62.7zM252.2 195.1h62.7zM252.2 195.2h62.7zM252.2 195.2h62.7zM252.2 195.3h62.7zM252.2 195.4h62.7zM252.2 195.5h62.7zM252.2 195.6h62.7zM252.2 195.7h62.7zM252.2 195.7h62.7zM252.2 195.8h62.7zM252.2 195.9h62.7zM252.2 196h62.7zM252.2 196.1h62.7zM252.2 196.2h62.7zM252.2 196.3h62.7zM252.2 196.3h62.7zM252.2 196.4h62.7zM252.2 196.5h62.7zM252.2 196.6h62.7zM252.2 196.7h62.7zM252.2 196.8h62.7zM252.2 196.8h62.7zM252.2 196.9h62.7zM252.2 197h62.7zM252.2 197.1h62.7zM252.2 197.2h62.7zM252.2 197.3h62.7zM252.2 197.4h62.7zM252.2 197.4h62.7zM252.2 197.5h62.7zM252.2 197.6h62.7zM252.2 197.7h62.7zM252.2 197.8h62.7zM252.2 197.9h62.7zM252.2 198h62.7zM252.2 198h62.7zM252.2 198.1h62.7zM252.2 198.2h62.7zM252.2 198.3h62.7zM252.2 198.4h62.7zM252.2 198.5h62.7zM252.2 198.5h62.7zM252.2 198.6h62.7zM252.2 198.7h62.7zM252.2 198.8h62.7zM252.2 198.9h62.7zM252.2 199h62.7zM252.2 199.1h62.7zM252.2 199.1h62.7zM252.2 199.2h62.7zM252.2 199.3h62.7zM252.2 199.4h62.7zM252.2 199.5h62.7zM252.2 199.6h62.7zM252.2 199.6h62.7zM252.2 199.7h62.7zM252.2 199.8h62.7zM252.2 199.9h62.7zM252.2 200h62.7zM252.2 200.1h62.7zM252.2 200.2h62.7zM252.2 200.2h62.7z"/>
</g>
<text font-size="10.9" x="302.5" y="273.5">Новая тетрадь</text>
<text font-size="10.7" x="296.3" y="263.5">Информационная система</text>
<g font-size="7.8">
<text x="131.7" y="41.4">Название новой тетради</text>
<text x="237.2" y="51.3">Путь</text>
<text x="272.7" y="63.2">Загрузить</text>
<text x="245" y="109.3">Здесь будет пояснительная</text>
<text x="245" y="116.4">картинка тетради</text>
<text x="252.2" y="198.8">Создать новую тетрадь</text>
<text x="402.9" y="267.5">1:1</text>
</g>
<g font-size="5.4">
<text x="12.8" y="46.9" transform="rotate(-90 12.8 46.9)">Перв. примен.</text>
<text x="130.3" y="59.6">Числовые параметры</text>
<text x="100.2" y="66">Название</text>
<text x="100.2" y="71">параметра</text>
<text x="124" y="66">Параметры</text>
<text x="124" y="71">поиска</text>
<text x="151.2" y="66">Сортировать</text>
<text x="106.4" y="80.3">A</text>
<text x="106.4" y="89.3">В</text>
<text x="106.4" y="98.3">С</text>
<text x="12.8" y="103.8" transform="rotate(-90 12.8 103.8)">Справ. №</text>
<text x="106.4" y="107.3">Д</text>
<text x="106.4" y="116.3">Е</text>
<text x="106.4" y="125.3">S</text>
<text x="90.8" y="169.8">Текстовые параметры</text>
<text x="12.8" y="176.7" transform="rotate(-90 12.8 176.7)">Подп. и дата</text>
<text x="101.6" y="179.3">Материал</text>
<text x="12.8" y="205.8" transform="rotate(-90 12.8 205.8)">Инв. № дубл.</text>
<text x="12.8" y="231.6" transform="rotate(-90 12.8 231.6)">Взам. инв. №</text>
<text x="369.1" y="256.8">Лит.</text>
<text x="383.1" y="256.8">Масса</text>
<text x="398" y="256.8">Масштаб</text>
<text x="12.8" y="261.7" transform="rotate(-90 12.8 261.7)">Подп. и дата</text>
<text x="251.2" y="261.8">№ докум.</text>
<text x="273.6" y="261.8">Подп.</text>
<text x="231" y="266.8">Разраб.</text>
<text x="231" y="271.8">Пров.</text>
<text x="231" y="276.8">Т.контр.</text>
<text x="366.9" y="276.8">Лист</text>
<text x="387.9" y="276.8">Листов</text>
<text x="408.4" y="276.8">1</text>
<text x="231" y="286.8">Н.контр.</text>
<text x="12.8" y="290.8" transform="rotate(-90 12.8 290.8)">Инв. № подл.</text>
<text x="231" y="291.8">Утв.</text>
<text x="306" y="296.8">Копировал</text>
<text x="376" y="296.8">Формат</text>
<text x="396" y="296.8">A3</text>
</g>
<g font-size="5.3">
<text x="231.1" y="261.8">Изм.</text>
<text x="238.1" y="261.8">Лист</text>
<text x="286.1" y="261.8">Дата</text>
</g>
</svg>
